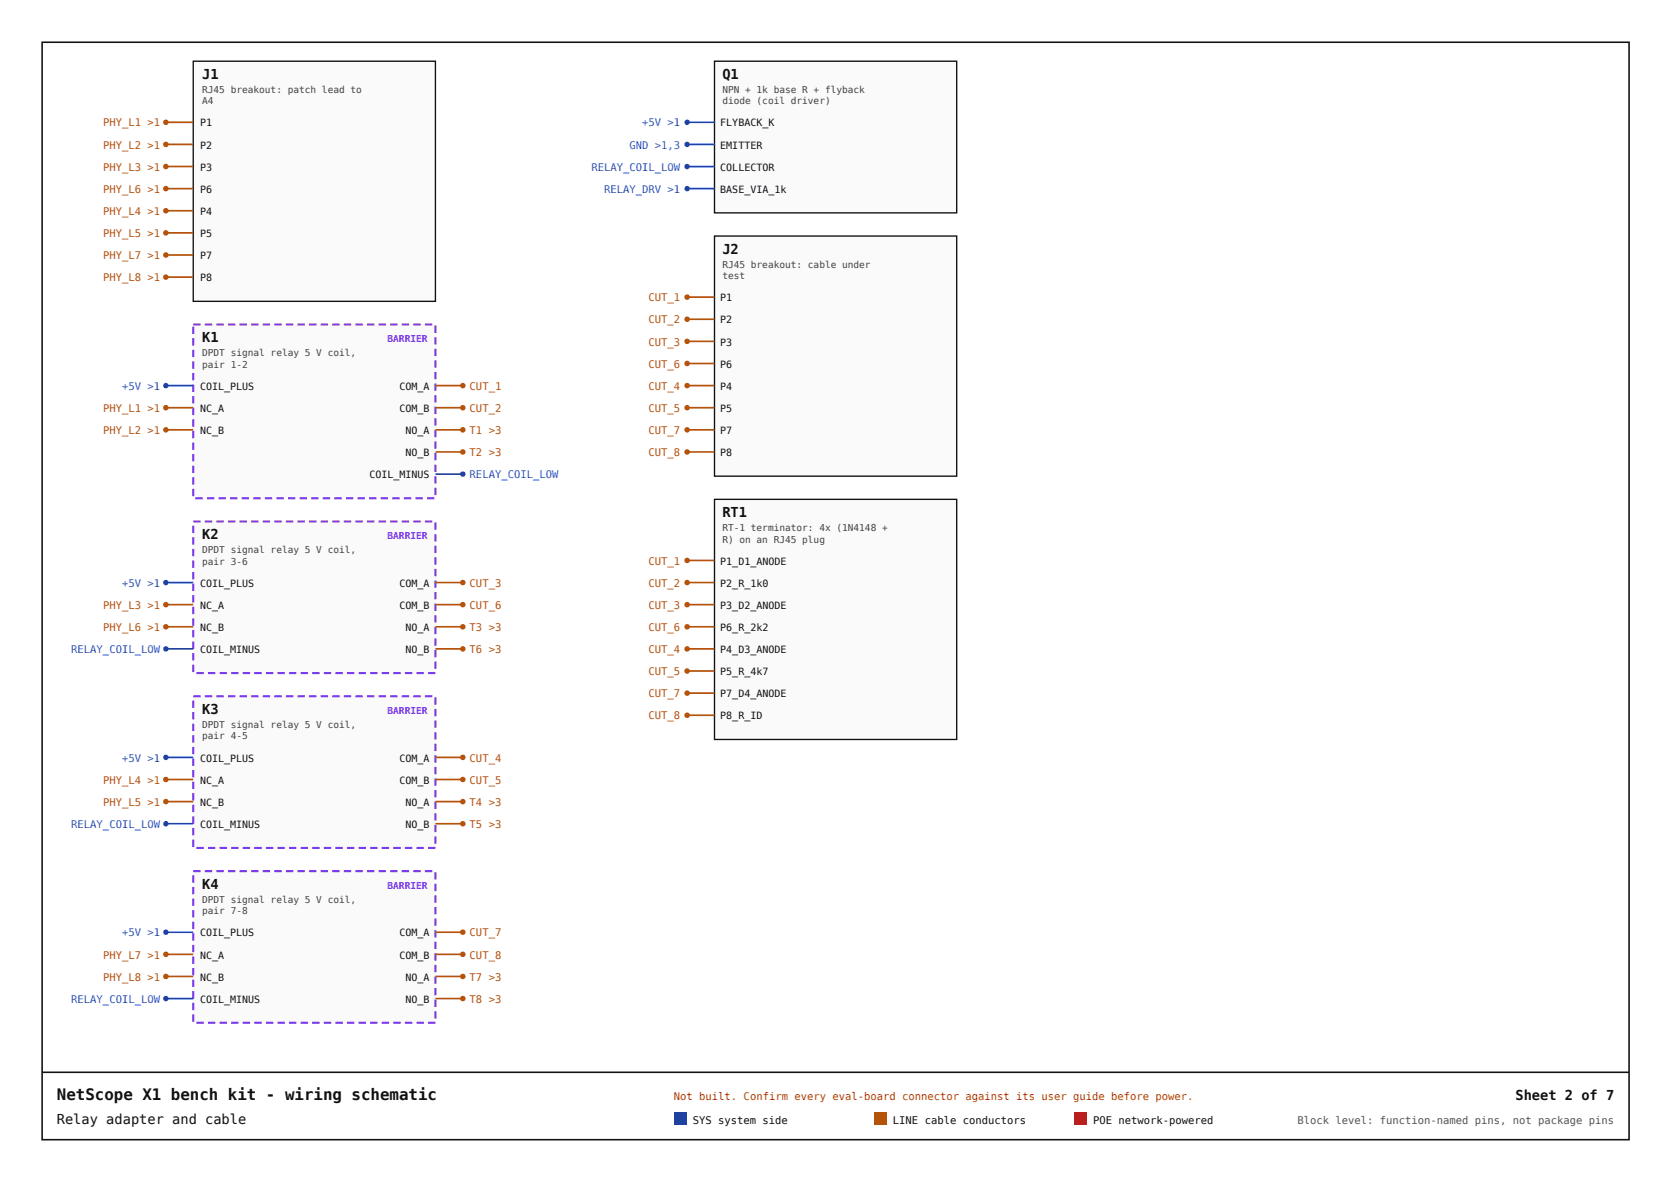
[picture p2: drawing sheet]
<svg xmlns="http://www.w3.org/2000/svg" width="420mm" height="297mm" viewBox="0 0 420 297" stroke-linecap="round" stroke-linejoin="round" font-family="sans-serif">
<path d="M48.6 15.4h60.8v60.3h-60.8z" fill="#fafafa"/>
<path d="M48.6 15.4h60.8v60.3h-60.8z" fill="none" stroke="#111" stroke-width=".34"/>
<path d="M41.7 30.7h6.9" fill="none" stroke="#b45309" stroke-width=".42"/>
<circle cx="41.7" cy="30.7" r=".69" fill="#b45309"/>
<path d="M41.7 36.3h6.9" fill="none" stroke="#b45309" stroke-width=".42"/>
<circle cx="41.7" cy="36.3" r=".69" fill="#b45309"/>
<path d="M41.7 41.8h6.9" fill="none" stroke="#b45309" stroke-width=".42"/>
<circle cx="41.7" cy="41.8" r=".69" fill="#b45309"/>
<path d="M41.7 47.4h6.9" fill="none" stroke="#b45309" stroke-width=".42"/>
<circle cx="41.7" cy="47.4" r=".69" fill="#b45309"/>
<path d="M41.7 53h6.9" fill="none" stroke="#b45309" stroke-width=".42"/>
<circle cx="41.7" cy="53" r=".69" fill="#b45309"/>
<path d="M41.7 58.5h6.9" fill="none" stroke="#b45309" stroke-width=".42"/>
<circle cx="41.7" cy="58.5" r=".69" fill="#b45309"/>
<path d="M41.7 64.1h6.9" fill="none" stroke="#b45309" stroke-width=".42"/>
<circle cx="41.7" cy="64.1" r=".69" fill="#b45309"/>
<path d="M41.7 69.6h6.9" fill="none" stroke="#b45309" stroke-width=".42"/>
<circle cx="41.7" cy="69.6" r=".69" fill="#b45309"/>
<path d="M48.6 81.5h60.8v43.7h-60.8z" fill="#fafafa"/>
<path d="M51.5 81.3h1.8v.5h-1.8zM54.4 81.3h1.8v.5h-1.8zM57.3 81.3h1.8v.5h-1.8zM60.2 81.3h1.9v.5h-1.9zM63.1 81.3h1.9v.5h-1.9zM66 81.3h1.9v.5h-1.9zM68.9 81.3h1.9v.5h-1.9zM71.9 81.3h1.8v.5h-1.8zM74.8 81.3h1.8v.5h-1.8zM77.7 81.3h1.8v.5h-1.8zM80.6 81.3h1.8v.5h-1.8zM83.5 81.3h1.8v.5h-1.8zM86.4 81.3h1.9v.5h-1.9zM89.3 81.3h1.9v.5h-1.9zM92.2 81.3h1.9v.5h-1.9zM95.1 81.3h1.9v.5h-1.9zM98.1 81.3h1.8v.5h-1.8zM101 81.3h1.8v.5h-1.8zM103.9 81.3h1.8v.5h-1.8zM106.8 81.3h1.8v.5h-1.8zM109.2 81.8h.5v1.9h-.5zM109.2 84.7h.5v1.9h-.5zM109.2 87.6h.5v1.9h-.5zM109.2 90.5h.5v1.9h-.5zM109.2 93.5h.5v1.8h-.5zM109.2 96.4h.5v1.8h-.5zM109.2 99.3h.5v1.8h-.5zM109.2 102.2h.5v1.8h-.5zM109.2 105.1h.5v1.8h-.5zM109.2 108h.5v1.9h-.5zM109.2 110.9h.5v1.9h-.5zM109.2 113.8h.5v1.9h-.5zM109.2 116.7h.5v1.9h-.5zM109.2 119.7h.5v1.8h-.5zM109.2 122.6h.5v1.8h-.5zM107.3 124.9h1.9v.6h-1.9zM104.4 124.9h1.9v.6h-1.9zM101.5 124.9h1.8v.6h-1.8zM98.6 124.9h1.8v.6h-1.8zM95.7 124.9h1.8v.6h-1.8zM92.8 124.9h1.8v.6h-1.8zM89.8 124.9h1.9v.6h-1.9zM86.9 124.9h1.9v.6h-1.9zM84 124.9h1.9v.6h-1.9zM81.1 124.9h1.9v.6h-1.9zM78.2 124.9h1.9v.6h-1.9zM75.3 124.9h1.8v.6h-1.8zM72.4 124.9h1.8v.6h-1.8zM69.5 124.9h1.8v.6h-1.8zM66.6 124.9h1.8v.6h-1.8zM63.6 124.9h1.9v.6h-1.9zM60.7 124.9h1.9v.6h-1.9zM57.8 124.9h1.9v.6h-1.9zM54.9 124.9h1.9v.6h-1.9zM52 124.9h1.9v.6h-1.9zM49.1 124.9h1.8v.6h-1.8zM48.3 122.8h.5v1.9h-.5zM48.3 119.9h.5v1.9h-.5zM48.3 117h.5v1.9h-.5zM48.3 114.1h.5v1.8h-.5zM48.3 111.2h.5v1.8h-.5zM48.3 108.3h.5v1.8h-.5zM48.3 105.4h.5v1.8h-.5zM48.3 102.5h.5v1.8h-.5zM48.3 99.5h.5v1.9h-.5zM48.3 96.6h.5v1.9h-.5zM48.3 93.7h.5v1.9h-.5zM48.3 90.8h.5v1.9h-.5zM48.3 87.9h.5v1.8h-.5zM48.3 85h.5v1.8h-.5zM48.3 82.1h.5v1.8h-.5zM48.6 81.3h1.8v.5h-1.8z" fill="#7c3aed"/>
<path d="M41.7 96.9h6.9" fill="none" stroke="#1d4ed8" stroke-width=".42"/>
<circle cx="41.7" cy="96.9" r=".69" fill="#1d4ed8"/>
<path d="M41.7 102.5h6.9" fill="none" stroke="#b45309" stroke-width=".42"/>
<circle cx="41.7" cy="102.5" r=".69" fill="#b45309"/>
<path d="M41.7 108h6.9" fill="none" stroke="#b45309" stroke-width=".42"/>
<circle cx="41.7" cy="108" r=".69" fill="#b45309"/>
<path d="M109.4 96.9h6.9" fill="none" stroke="#b45309" stroke-width=".42"/>
<circle cx="116.3" cy="96.9" r=".69" fill="#b45309"/>
<path d="M109.4 102.5h6.9" fill="none" stroke="#b45309" stroke-width=".42"/>
<circle cx="116.3" cy="102.5" r=".69" fill="#b45309"/>
<path d="M109.4 108h6.9" fill="none" stroke="#b45309" stroke-width=".42"/>
<circle cx="116.3" cy="108" r=".69" fill="#b45309"/>
<path d="M109.4 113.6h6.9" fill="none" stroke="#b45309" stroke-width=".42"/>
<circle cx="116.3" cy="113.6" r=".69" fill="#b45309"/>
<path d="M109.4 119.1h6.9" fill="none" stroke="#1d4ed8" stroke-width=".42"/>
<circle cx="116.3" cy="119.1" r=".69" fill="#1d4ed8"/>
<path d="M48.6 131h60.8v38.1h-60.8z" fill="#fafafa"/>
<path d="M51.5 130.8h1.8v.5h-1.8zM54.4 130.8h1.8v.5h-1.8zM57.3 130.8h1.8v.5h-1.8zM60.2 130.8h1.9v.5h-1.9zM63.1 130.8h1.9v.5h-1.9zM66 130.8h1.9v.5h-1.9zM68.9 130.8h1.9v.5h-1.9zM71.9 130.8h1.8v.5h-1.8zM74.8 130.8h1.8v.5h-1.8zM77.7 130.8h1.8v.5h-1.8zM80.6 130.8h1.8v.5h-1.8zM83.5 130.8h1.8v.5h-1.8zM86.4 130.8h1.9v.5h-1.9zM89.3 130.8h1.9v.5h-1.9zM92.2 130.8h1.9v.5h-1.9zM95.1 130.8h1.9v.5h-1.9zM98.1 130.8h1.8v.5h-1.8zM101 130.8h1.8v.5h-1.8zM103.9 130.8h1.8v.5h-1.8zM106.8 130.8h1.8v.5h-1.8zM109.2 131.3h.5v1.8h-.5zM109.2 134.2h.5v1.9h-.5zM109.2 137.1h.5v1.9h-.5zM109.2 140h.5v1.9h-.5zM109.2 142.9h.5v1.9h-.5zM109.2 145.9h.5v1.8h-.5zM109.2 148.8h.5v1.8h-.5zM109.2 151.7h.5v1.8h-.5zM109.2 154.6h.5v1.8h-.5zM109.2 157.5h.5v1.9h-.5zM109.2 160.4h.5v1.9h-.5zM109.2 163.3h.5v1.9h-.5zM109.2 166.2h.5v1.9h-.5zM107.6 168.9h1.8v.5h-1.8zM104.7 168.9h1.8v.5h-1.8zM101.8 168.9h1.8v.5h-1.8zM98.8 168.9h1.9v.5h-1.9zM95.9 168.9h1.9v.5h-1.9zM93 168.9h1.9v.5h-1.9zM90.1 168.9h1.9v.5h-1.9zM87.2 168.9h1.9v.5h-1.9zM84.3 168.9h1.8v.5h-1.8zM81.4 168.9h1.8v.5h-1.8zM78.5 168.9h1.8v.5h-1.8zM75.6 168.9h1.8v.5h-1.8zM72.6 168.9h1.9v.5h-1.9zM69.7 168.9h1.9v.5h-1.9zM66.8 168.9h1.9v.5h-1.9zM63.9 168.9h1.9v.5h-1.9zM61 168.9h1.9v.5h-1.9zM58.1 168.9h1.8v.5h-1.8zM55.2 168.9h1.8v.5h-1.8zM52.3 168.9h1.8v.5h-1.8zM49.4 168.9h1.8v.5h-1.8zM48.3 167h.5v1.9h-.5zM48.3 164.1h.5v1.9h-.5zM48.3 161.2h.5v1.9h-.5zM48.3 158.3h.5v1.8h-.5zM48.3 155.4h.5v1.8h-.5zM48.3 152.5h.5v1.8h-.5zM48.3 149.6h.5v1.8h-.5zM48.3 146.6h.5v1.9h-.5zM48.3 143.7h.5v1.9h-.5zM48.3 140.8h.5v1.9h-.5zM48.3 137.9h.5v1.9h-.5zM48.3 135h.5v1.9h-.5zM48.3 132.1h.5v1.8h-.5zM48.6 130.8h1.8v.5h-1.8z" fill="#7c3aed"/>
<path d="M41.7 146.4h6.9" fill="none" stroke="#1d4ed8" stroke-width=".42"/>
<circle cx="41.7" cy="146.4" r=".69" fill="#1d4ed8"/>
<path d="M41.7 151.9h6.9" fill="none" stroke="#b45309" stroke-width=".42"/>
<circle cx="41.7" cy="151.9" r=".69" fill="#b45309"/>
<path d="M41.7 157.5h6.9" fill="none" stroke="#b45309" stroke-width=".42"/>
<circle cx="41.7" cy="157.5" r=".69" fill="#b45309"/>
<path d="M109.4 146.4h6.9" fill="none" stroke="#b45309" stroke-width=".42"/>
<circle cx="116.3" cy="146.4" r=".69" fill="#b45309"/>
<path d="M109.4 151.9h6.9" fill="none" stroke="#b45309" stroke-width=".42"/>
<circle cx="116.3" cy="151.9" r=".69" fill="#b45309"/>
<path d="M109.4 157.5h6.9" fill="none" stroke="#b45309" stroke-width=".42"/>
<circle cx="116.3" cy="157.5" r=".69" fill="#b45309"/>
<path d="M109.4 163.1h6.9" fill="none" stroke="#b45309" stroke-width=".42"/>
<circle cx="116.3" cy="163.1" r=".69" fill="#b45309"/>
<path d="M41.7 163.1h6.9" fill="none" stroke="#1d4ed8" stroke-width=".42"/>
<circle cx="41.7" cy="163.1" r=".69" fill="#1d4ed8"/>
<path d="M48.6 175h60.8v38.1h-60.8z" fill="#fafafa"/>
<path d="M51.5 174.7h1.8v.5h-1.8zM54.4 174.7h1.8v.5h-1.8zM57.3 174.7h1.8v.5h-1.8zM60.2 174.7h1.9v.5h-1.9zM63.1 174.7h1.9v.5h-1.9zM66 174.7h1.9v.5h-1.9zM68.9 174.7h1.9v.5h-1.9zM71.9 174.7h1.8v.5h-1.8zM74.8 174.7h1.8v.5h-1.8zM77.7 174.7h1.8v.5h-1.8zM80.6 174.7h1.8v.5h-1.8zM83.5 174.7h1.8v.5h-1.8zM86.4 174.7h1.9v.5h-1.9zM89.3 174.7h1.9v.5h-1.9zM92.2 174.7h1.9v.5h-1.9zM95.1 174.7h1.9v.5h-1.9zM98.1 174.7h1.8v.5h-1.8zM101 174.7h1.8v.5h-1.8zM103.9 174.7h1.8v.5h-1.8zM106.8 174.7h1.8v.5h-1.8zM109.2 175.2h.5v1.9h-.5zM109.2 178.1h.5v1.9h-.5zM109.2 181.1h.5v1.8h-.5zM109.2 184h.5v1.8h-.5zM109.2 186.9h.5v1.8h-.5zM109.2 189.8h.5v1.8h-.5zM109.2 192.7h.5v1.8h-.5zM109.2 195.6h.5v1.9h-.5zM109.2 198.5h.5v1.9h-.5zM109.2 201.4h.5v1.9h-.5zM109.2 204.3h.5v1.9h-.5zM109.2 207.3h.5v1.8h-.5zM109.2 210.2h.5v1.8h-.5zM107.6 212.8h1.8v.5h-1.8zM104.7 212.8h1.8v.5h-1.8zM101.8 212.8h1.8v.5h-1.8zM98.8 212.8h1.9v.5h-1.9zM95.9 212.8h1.9v.5h-1.9zM93 212.8h1.9v.5h-1.9zM90.1 212.8h1.9v.5h-1.9zM87.2 212.8h1.9v.5h-1.9zM84.3 212.8h1.8v.5h-1.8zM81.4 212.8h1.8v.5h-1.8zM78.5 212.8h1.8v.5h-1.8zM75.6 212.8h1.8v.5h-1.8zM72.6 212.8h1.9v.5h-1.9zM69.7 212.8h1.9v.5h-1.9zM66.8 212.8h1.9v.5h-1.9zM63.9 212.8h1.9v.5h-1.9zM61 212.8h1.9v.5h-1.9zM58.1 212.8h1.8v.5h-1.8zM55.2 212.8h1.8v.5h-1.8zM52.3 212.8h1.8v.5h-1.8zM49.4 212.8h1.8v.5h-1.8zM48.3 211h.5v1.8h-.5zM48.3 208h.5v1.9h-.5zM48.3 205.1h.5v1.9h-.5zM48.3 202.2h.5v1.9h-.5zM48.3 199.3h.5v1.9h-.5zM48.3 196.4h.5v1.9h-.5zM48.3 193.5h.5v1.8h-.5zM48.3 190.6h.5v1.8h-.5zM48.3 187.7h.5v1.8h-.5zM48.3 184.8h.5v1.8h-.5zM48.3 181.8h.5v1.9h-.5zM48.3 178.9h.5v1.9h-.5zM48.3 176h.5v1.9h-.5zM48.6 174.7h1.8v.5h-1.8z" fill="#7c3aed"/>
<path d="M41.7 190.3h6.9" fill="none" stroke="#1d4ed8" stroke-width=".42"/>
<circle cx="41.7" cy="190.3" r=".69" fill="#1d4ed8"/>
<path d="M41.7 195.9h6.9" fill="none" stroke="#b45309" stroke-width=".42"/>
<circle cx="41.7" cy="195.9" r=".69" fill="#b45309"/>
<path d="M41.7 201.4h6.9" fill="none" stroke="#b45309" stroke-width=".42"/>
<circle cx="41.7" cy="201.4" r=".69" fill="#b45309"/>
<path d="M109.4 190.3h6.9" fill="none" stroke="#b45309" stroke-width=".42"/>
<circle cx="116.3" cy="190.3" r=".69" fill="#b45309"/>
<path d="M109.4 195.9h6.9" fill="none" stroke="#b45309" stroke-width=".42"/>
<circle cx="116.3" cy="195.9" r=".69" fill="#b45309"/>
<path d="M109.4 201.4h6.9" fill="none" stroke="#b45309" stroke-width=".42"/>
<circle cx="116.3" cy="201.4" r=".69" fill="#b45309"/>
<path d="M109.4 207h6.9" fill="none" stroke="#b45309" stroke-width=".42"/>
<circle cx="116.3" cy="207" r=".69" fill="#b45309"/>
<path d="M41.7 207h6.9" fill="none" stroke="#1d4ed8" stroke-width=".42"/>
<circle cx="41.7" cy="207" r=".69" fill="#1d4ed8"/>
<path d="M48.6 218.9h60.8v38.1h-60.8z" fill="#fafafa"/>
<path d="M51.5 218.6h1.8v.6h-1.8zM54.4 218.6h1.8v.6h-1.8zM57.3 218.6h1.8v.6h-1.8zM60.2 218.6h1.9v.6h-1.9zM63.1 218.6h1.9v.6h-1.9zM66 218.6h1.9v.6h-1.9zM68.9 218.6h1.9v.6h-1.9zM71.9 218.6h1.8v.6h-1.8zM74.8 218.6h1.8v.6h-1.8zM77.7 218.6h1.8v.6h-1.8zM80.6 218.6h1.8v.6h-1.8zM83.5 218.6h1.8v.6h-1.8zM86.4 218.6h1.9v.6h-1.9zM89.3 218.6h1.9v.6h-1.9zM92.2 218.6h1.9v.6h-1.9zM95.1 218.6h1.9v.6h-1.9zM98.1 218.6h1.8v.6h-1.8zM101 218.6h1.8v.6h-1.8zM103.9 218.6h1.8v.6h-1.8zM106.8 218.6h1.8v.6h-1.8zM109.2 219.2h.5v1.8h-.5zM109.2 222.1h.5v1.8h-.5zM109.2 225h.5v1.8h-.5zM109.2 227.9h.5v1.8h-.5zM109.2 230.8h.5v1.9h-.5zM109.2 233.7h.5v1.9h-.5zM109.2 236.6h.5v1.9h-.5zM109.2 239.5h.5v1.9h-.5zM109.2 242.4h.5v1.9h-.5zM109.2 245.4h.5v1.8h-.5zM109.2 248.3h.5v1.8h-.5zM109.2 251.2h.5v1.8h-.5zM109.2 254.1h.5v1.8h-.5zM107.6 256.7h1.8v.6h-1.8zM104.7 256.7h1.8v.6h-1.8zM101.8 256.7h1.8v.6h-1.8zM98.8 256.7h1.9v.6h-1.9zM95.9 256.7h1.9v.6h-1.9zM93 256.7h1.9v.6h-1.9zM90.1 256.7h1.9v.6h-1.9zM87.2 256.7h1.9v.6h-1.9zM84.3 256.7h1.8v.6h-1.8zM81.4 256.7h1.8v.6h-1.8zM78.5 256.7h1.8v.6h-1.8zM75.6 256.7h1.8v.6h-1.8zM72.6 256.7h1.9v.6h-1.9zM69.7 256.7h1.9v.6h-1.9zM66.8 256.7h1.9v.6h-1.9zM63.9 256.7h1.9v.6h-1.9zM61 256.7h1.9v.6h-1.9zM58.1 256.7h1.8v.6h-1.8zM55.2 256.7h1.8v.6h-1.8zM52.3 256.7h1.8v.6h-1.8zM49.4 256.7h1.8v.6h-1.8zM48.3 254.9h.5v1.8h-.5zM48.3 252h.5v1.8h-.5zM48.3 249.1h.5v1.8h-.5zM48.3 246.2h.5v1.8h-.5zM48.3 243.2h.5v1.9h-.5zM48.3 240.3h.5v1.9h-.5zM48.3 237.4h.5v1.9h-.5zM48.3 234.5h.5v1.9h-.5zM48.3 231.6h.5v1.9h-.5zM48.3 228.7h.5v1.8h-.5zM48.3 225.8h.5v1.8h-.5zM48.3 222.9h.5v1.8h-.5zM48.3 220h.5v1.8h-.5zM48.6 218.6h1.8v.6h-1.8z" fill="#7c3aed"/>
<path d="M41.7 234.2h6.9" fill="none" stroke="#1d4ed8" stroke-width=".42"/>
<circle cx="41.7" cy="234.2" r=".69" fill="#1d4ed8"/>
<path d="M41.7 239.8h6.9" fill="none" stroke="#b45309" stroke-width=".42"/>
<circle cx="41.7" cy="239.8" r=".69" fill="#b45309"/>
<path d="M41.7 245.4h6.9" fill="none" stroke="#b45309" stroke-width=".42"/>
<circle cx="41.7" cy="245.4" r=".69" fill="#b45309"/>
<path d="M109.4 234.2h6.9" fill="none" stroke="#b45309" stroke-width=".42"/>
<circle cx="116.3" cy="234.2" r=".69" fill="#b45309"/>
<path d="M109.4 239.8h6.9" fill="none" stroke="#b45309" stroke-width=".42"/>
<circle cx="116.3" cy="239.8" r=".69" fill="#b45309"/>
<path d="M109.4 245.4h6.9" fill="none" stroke="#b45309" stroke-width=".42"/>
<circle cx="116.3" cy="245.4" r=".69" fill="#b45309"/>
<path d="M109.4 250.9h6.9" fill="none" stroke="#b45309" stroke-width=".42"/>
<circle cx="116.3" cy="250.9" r=".69" fill="#b45309"/>
<path d="M41.7 250.9h6.9" fill="none" stroke="#1d4ed8" stroke-width=".42"/>
<circle cx="41.7" cy="250.9" r=".69" fill="#1d4ed8"/>
<path d="M179.6 15.4h60.8v38.1h-60.8z" fill="#fafafa"/>
<path d="M179.6 15.4h60.8v38.1h-60.8z" fill="none" stroke="#111" stroke-width=".34"/>
<path d="M172.7 30.7h6.9" fill="none" stroke="#1d4ed8" stroke-width=".42"/>
<circle cx="172.7" cy="30.7" r=".69" fill="#1d4ed8"/>
<path d="M172.7 36.3h6.9" fill="none" stroke="#1d4ed8" stroke-width=".42"/>
<circle cx="172.7" cy="36.3" r=".69" fill="#1d4ed8"/>
<path d="M172.7 41.8h6.9" fill="none" stroke="#1d4ed8" stroke-width=".42"/>
<circle cx="172.7" cy="41.8" r=".69" fill="#1d4ed8"/>
<path d="M172.7 47.4h6.9" fill="none" stroke="#1d4ed8" stroke-width=".42"/>
<circle cx="172.7" cy="47.4" r=".69" fill="#1d4ed8"/>
<path d="M179.6 59.3h60.8v60.4h-60.8z" fill="#fafafa"/>
<path d="M179.6 59.3h60.8v60.4h-60.8z" fill="none" stroke="#111" stroke-width=".34"/>
<path d="M172.7 74.7h6.9" fill="none" stroke="#b45309" stroke-width=".42"/>
<circle cx="172.7" cy="74.7" r=".69" fill="#b45309"/>
<path d="M172.7 80.2h6.9" fill="none" stroke="#b45309" stroke-width=".42"/>
<circle cx="172.7" cy="80.2" r=".69" fill="#b45309"/>
<path d="M172.7 85.8h6.9" fill="none" stroke="#b45309" stroke-width=".42"/>
<circle cx="172.7" cy="85.8" r=".69" fill="#b45309"/>
<path d="M172.7 91.3h6.9" fill="none" stroke="#b45309" stroke-width=".42"/>
<circle cx="172.7" cy="91.3" r=".69" fill="#b45309"/>
<path d="M172.7 96.9h6.9" fill="none" stroke="#b45309" stroke-width=".42"/>
<circle cx="172.7" cy="96.9" r=".69" fill="#b45309"/>
<path d="M172.7 102.5h6.9" fill="none" stroke="#b45309" stroke-width=".42"/>
<circle cx="172.7" cy="102.5" r=".69" fill="#b45309"/>
<path d="M172.7 108h6.9" fill="none" stroke="#b45309" stroke-width=".42"/>
<circle cx="172.7" cy="108" r=".69" fill="#b45309"/>
<path d="M172.7 113.6h6.9" fill="none" stroke="#b45309" stroke-width=".42"/>
<circle cx="172.7" cy="113.6" r=".69" fill="#b45309"/>
<path d="M179.6 125.5h60.8v60.3h-60.8z" fill="#fafafa"/>
<path d="M179.6 125.5h60.8v60.3h-60.8z" fill="none" stroke="#111" stroke-width=".34"/>
<path d="M172.7 140.8h6.9" fill="none" stroke="#b45309" stroke-width=".42"/>
<circle cx="172.7" cy="140.8" r=".69" fill="#b45309"/>
<path d="M172.7 146.4h6.9" fill="none" stroke="#b45309" stroke-width=".42"/>
<circle cx="172.7" cy="146.4" r=".69" fill="#b45309"/>
<path d="M172.7 151.9h6.9" fill="none" stroke="#b45309" stroke-width=".42"/>
<circle cx="172.7" cy="151.9" r=".69" fill="#b45309"/>
<path d="M172.7 157.5h6.9" fill="none" stroke="#b45309" stroke-width=".42"/>
<circle cx="172.7" cy="157.5" r=".69" fill="#b45309"/>
<path d="M172.7 163.1h6.9" fill="none" stroke="#b45309" stroke-width=".42"/>
<circle cx="172.7" cy="163.1" r=".69" fill="#b45309"/>
<path d="M172.7 168.6h6.9" fill="none" stroke="#b45309" stroke-width=".42"/>
<circle cx="172.7" cy="168.6" r=".69" fill="#b45309"/>
<path d="M172.7 174.2h6.9" fill="none" stroke="#b45309" stroke-width=".42"/>
<circle cx="172.7" cy="174.2" r=".69" fill="#b45309"/>
<path d="M172.7 179.7h6.9" fill="none" stroke="#b45309" stroke-width=".42"/>
<circle cx="172.7" cy="179.7" r=".69" fill="#b45309"/>
<path d="M10.6 10.6h398.8v275.8h-398.8zM10.6 269.4h398.8" fill="none" stroke="#111" stroke-width=".4"/>
<path d="M169.4 279.5h3.2v3.2h-3.2z" fill="#1d4ed8"/>
<path d="M219.7 279.5h3.1v3.2h-3.1z" fill="#b45309"/>
<path d="M269.9 279.5h3.2v3.2h-3.2z" fill="#b91c1c"/>
<text font-size="4" fill="#111" x="14.3" y="276.3">NetScope X1 bench kit - wiring schematic</text>
<g font-size="3.4" fill="#111">
<text x="50.8" y="19.9">J1</text>
<text x="181.5" y="19.9">Q1</text>
<text x="181.5" y="63.8">J2</text>
<text x="50.8" y="86">K1</text>
<text x="181.5" y="130">RT1</text>
<text x="50.8" y="135.5">K2</text>
<text x="50.8" y="179.5">K3</text>
<text x="50.8" y="223.4">K4</text>
<text x="380.9" y="276.3">Sheet 2 of 7</text>
<text x="14.3" y="282.4">Relay adapter and cable</text>
</g>
<g font-size="2.6" fill="#b45309">
<text x="25.9" y="31.8">PHY_L1 &gt;1</text>
<text x="25.9" y="37.3">PHY_L2 &gt;1</text>
<text x="25.9" y="42.9">PHY_L3 &gt;1</text>
<text x="25.9" y="48.5">PHY_L6 &gt;1</text>
<text x="25.9" y="54">PHY_L4 &gt;1</text>
<text x="25.9" y="59.6">PHY_L5 &gt;1</text>
<text x="25.9" y="65.1">PHY_L7 &gt;1</text>
<text x="25.9" y="70.7">PHY_L8 &gt;1</text>
<text x="163" y="75.7">CUT_1</text>
<text x="163" y="81.3">CUT_2</text>
<text x="163" y="86.8">CUT_3</text>
<text x="163" y="92.4">CUT_6</text>
<text x="118" y="97.9">CUT_1</text>
<text x="163" y="97.9">CUT_4</text>
<text x="25.9" y="103.5">PHY_L1 &gt;1</text>
<text x="118" y="103.5">CUT_2</text>
<text x="163" y="103.5">CUT_5</text>
<text x="25.9" y="109.1">PHY_L2 &gt;1</text>
<text x="118" y="109.1">T1 &gt;3</text>
<text x="163" y="109.1">CUT_7</text>
<text x="118" y="114.6">T2 &gt;3</text>
<text x="163" y="114.6">CUT_8</text>
<text x="163" y="141.9">CUT_1</text>
<text x="118" y="147.4">CUT_3</text>
<text x="163" y="147.4">CUT_2</text>
<text x="25.9" y="153">PHY_L3 &gt;1</text>
<text x="118" y="153">CUT_6</text>
<text x="163" y="153">CUT_3</text>
<text x="25.9" y="158.6">PHY_L6 &gt;1</text>
<text x="118" y="158.6">T3 &gt;3</text>
<text x="163" y="158.6">CUT_6</text>
<text x="118" y="164.1">T6 &gt;3</text>
<text x="163" y="164.1">CUT_4</text>
<text x="163" y="169.7">CUT_5</text>
<text x="163" y="175.2">CUT_7</text>
<text x="163" y="180.8">CUT_8</text>
<text x="118" y="191.4">CUT_4</text>
<text x="25.9" y="196.9">PHY_L4 &gt;1</text>
<text x="118" y="196.9">CUT_5</text>
<text x="25.9" y="202.5">PHY_L5 &gt;1</text>
<text x="118" y="202.5">T4 &gt;3</text>
<text x="118" y="208">T5 &gt;3</text>
<text x="118" y="235.3">CUT_7</text>
<text x="25.9" y="240.9">PHY_L7 &gt;1</text>
<text x="118" y="240.9">CUT_8</text>
<text x="25.9" y="246.4">PHY_L8 &gt;1</text>
<text x="118" y="246.4">T7 &gt;3</text>
<text x="118" y="252">T8 &gt;3</text>
</g>
<g font-size="2.6" fill="#1d4ed8">
<text x="161.4" y="31.8">+5V &gt;1</text>
<text x="158.2" y="37.3">GND &gt;1,3</text>
<text x="148.7" y="42.9">RELAY_COIL_LOW</text>
<text x="151.8" y="48.5">RELAY_DRV &gt;1</text>
<text x="30.7" y="97.9">+5V &gt;1</text>
<text x="118" y="120.2">RELAY_COIL_LOW</text>
<text x="30.7" y="147.4">+5V &gt;1</text>
<text x="17.9" y="164.1">RELAY_COIL_LOW</text>
<text x="30.7" y="191.4">+5V &gt;1</text>
<text x="17.9" y="208">RELAY_COIL_LOW</text>
<text x="30.7" y="235.3">+5V &gt;1</text>
<text x="17.9" y="252">RELAY_COIL_LOW</text>
</g>
<text font-size="2.6" fill="#b91c1c" x="169.4" y="276.3">Not built. Confirm every eval-board connector against its user guide before power.</text>
<g font-size="2.6" fill="#111">
<text x="174.1" y="282.4">SYS system side</text>
<text x="224.4" y="282.4">LINE cable conductors</text>
<text x="274.7" y="282.4">POE network-powered</text>
</g>
<text font-size="2.6" fill="#555" x="326.1" y="282.4">Block level: function-named pins, not package pins</text>
<g font-size="2.5" fill="#111">
<text x="50.3" y="31.8">P1</text>
<text x="181" y="31.8">FLYBACK_K</text>
<text x="50.3" y="37.3">P2</text>
<text x="181" y="37.3">EMITTER</text>
<text x="50.3" y="42.9">P3</text>
<text x="181" y="42.9">COLLECTOR</text>
<text x="50.3" y="48.5">P6</text>
<text x="181" y="48.5">BASE_VIA_1k</text>
<text x="50.3" y="54">P4</text>
<text x="50.3" y="59.6">P5</text>
<text x="50.3" y="65.1">P7</text>
<text x="50.3" y="70.7">P8</text>
<text x="181" y="75.7">P1</text>
<text x="181" y="81.3">P2</text>
<text x="181" y="86.8">P3</text>
<text x="181" y="92.4">P6</text>
<text x="50.3" y="97.9">COIL_PLUS</text>
<text x="100.4" y="97.9">COM_A</text>
<text x="181" y="97.9">P4</text>
<text x="50.3" y="103.5">NC_A</text>
<text x="100.4" y="103.5">COM_B</text>
<text x="181" y="103.5">P5</text>
<text x="50.3" y="109.1">NC_B</text>
<text x="101.9" y="109.1">NO_A</text>
<text x="181" y="109.1">P7</text>
<text x="101.9" y="114.6">NO_B</text>
<text x="181" y="114.6">P8</text>
<text x="92.8" y="120.2">COIL_MINUS</text>
<text x="181" y="141.9">P1_D1_ANODE</text>
<text x="50.3" y="147.4">COIL_PLUS</text>
<text x="100.4" y="147.4">COM_A</text>
<text x="181" y="147.4">P2_R_1k0</text>
<text x="50.3" y="153">NC_A</text>
<text x="100.4" y="153">COM_B</text>
<text x="181" y="153">P3_D2_ANODE</text>
<text x="50.3" y="158.6">NC_B</text>
<text x="101.9" y="158.6">NO_A</text>
<text x="181" y="158.6">P6_R_2k2</text>
<text x="50.3" y="164.1">COIL_MINUS</text>
<text x="101.9" y="164.1">NO_B</text>
<text x="181" y="164.1">P4_D3_ANODE</text>
<text x="181" y="169.7">P5_R_4k7</text>
<text x="181" y="175.2">P7_D4_ANODE</text>
<text x="181" y="180.8">P8_R_ID</text>
<text x="50.3" y="191.4">COIL_PLUS</text>
<text x="100.4" y="191.4">COM_A</text>
<text x="50.3" y="196.9">NC_A</text>
<text x="100.4" y="196.9">COM_B</text>
<text x="50.3" y="202.5">NC_B</text>
<text x="101.9" y="202.5">NO_A</text>
<text x="50.3" y="208">COIL_MINUS</text>
<text x="101.9" y="208">NO_B</text>
<text x="50.3" y="235.3">COIL_PLUS</text>
<text x="100.4" y="235.3">COM_A</text>
<text x="50.3" y="240.9">NC_A</text>
<text x="100.4" y="240.9">COM_B</text>
<text x="50.3" y="246.4">NC_B</text>
<text x="50.3" y="252">COIL_MINUS</text>
<text x="101.9" y="246.4">NO_A</text>
<text x="101.9" y="252">NO_B</text>
</g>
<g font-size="2.4" fill="#444">
<text x="50.8" y="23.3">RJ45 breakout: patch lead to</text>
<text x="181.5" y="23.3">NPN + 1k base R + flyback</text>
<text x="50.8" y="26.2">A4</text>
<text x="181.5" y="26.2">diode (coil driver)</text>
<text x="181.5" y="67.3">RJ45 breakout: cable under</text>
<text x="181.5" y="70.2">test</text>
<text x="50.8" y="89.5">DPDT signal relay 5 V coil,</text>
<text x="50.8" y="92.4">pair 1-2</text>
<text x="181.5" y="133.4">RT-1 terminator: 4x (1N4148 +</text>
<text x="181.5" y="136.3">R) on an RJ45 plug</text>
<text x="50.8" y="139">DPDT signal relay 5 V coil,</text>
<text x="50.8" y="141.9">pair 3-6</text>
<text x="50.8" y="182.9">DPDT signal relay 5 V coil,</text>
<text x="50.8" y="185.8">pair 4-5</text>
<text x="50.8" y="226.8">DPDT signal relay 5 V coil,</text>
<text x="50.8" y="229.7">pair 7-8</text>
</g>
<g font-size="2.4" fill="#7c3aed">
<text x="97.4" y="86">BARRIER</text>
<text x="97.4" y="135.5">BARRIER</text>
<text x="97.4" y="179.5">BARRIER</text>
<text x="97.4" y="223.4">BARRIER</text>
</g>
</svg>
